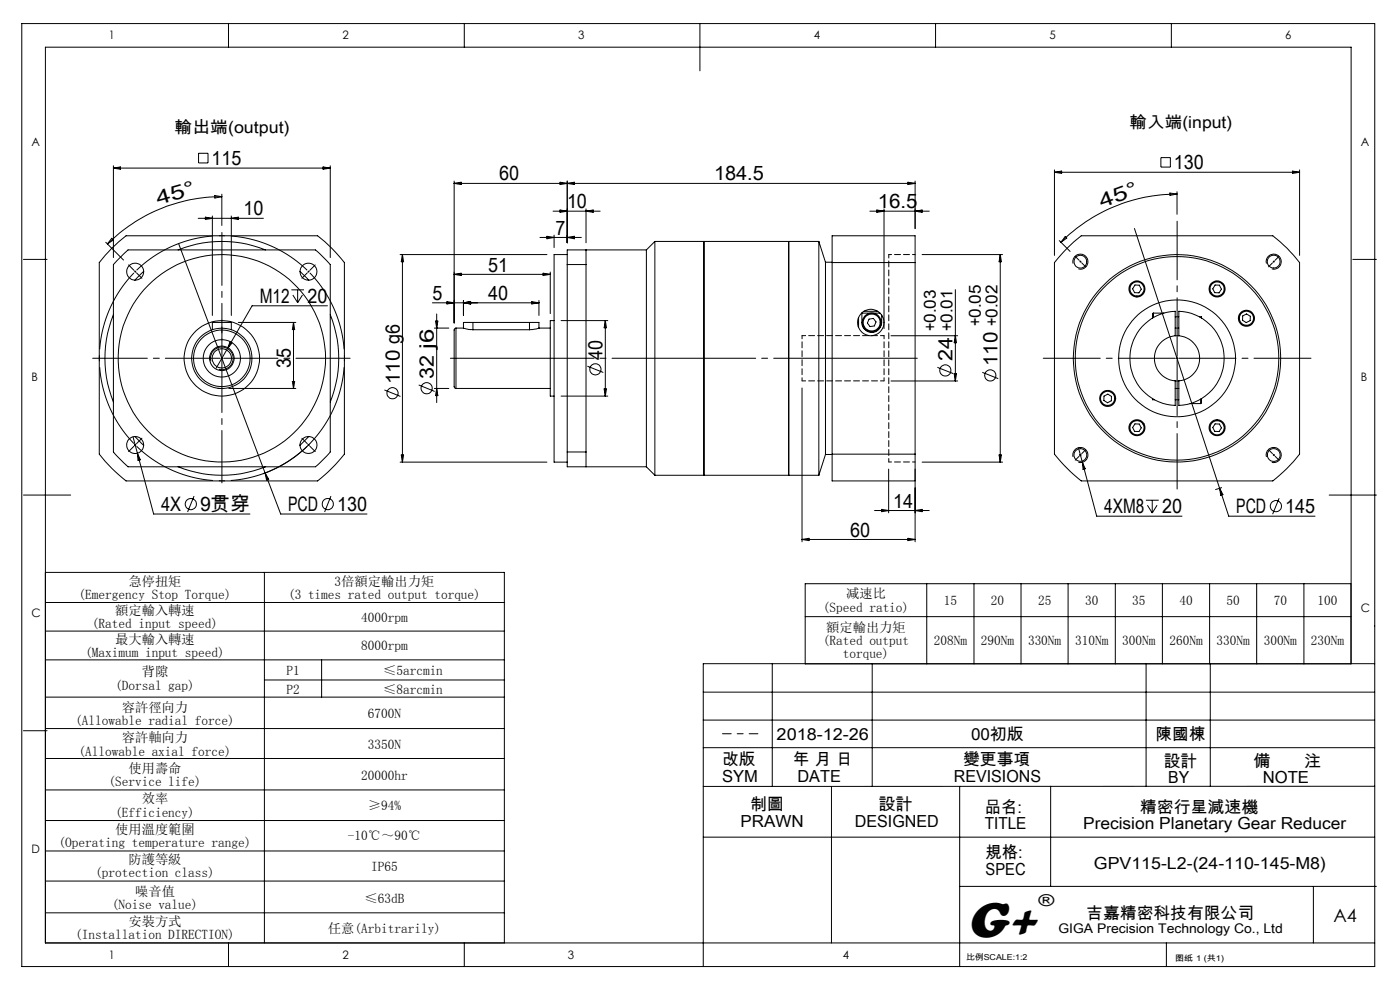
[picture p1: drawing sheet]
<svg xmlns="http://www.w3.org/2000/svg" width="297mm" height="210mm" viewBox="0 0 297 210" stroke-linecap="round" stroke-linejoin="round" font-family="sans-serif">
<g fill="none" stroke="#000" stroke-width=".21">
<path d="M4.6 5h287v200h-287zM48.5 5v5M98.5 5v5M148.5 5v10M198.5 5v5M248.5 5v5M24.1 35.2v19.4M24.1 35.7h46M24.1 35.7l1.4-.3v.5zM42.1 32.5h2v2.1h-2zM68.5 35.4l1.6 .3-1.6 .2zM70.1 35.2v19.4"/>
<path d="M96.3 38.4v30.1M96.3 38.9h97.8M96.3 38.9l1.5-.2v.4zM118.8 38.7l3 .4v-.4l-3 .4zM120.3 38.4v13.1M192.6 38.7l1.5 .2-1.5 .2zM194.1 38.4v10.1M223.7 36v18.2M223.7 36.5h52M223.7 36.5l1.5-.2v.5zM246.3 33.4h2v2h-2zM274.2 36.3l1.5 .2-1.5 .3z"/>
<path d="M275.7 36v18.2M5 55h5M22.4 51.4l3.8 3.8M23.7 52.7l3-2.7h40.7a32.5 32.5 0 0 1 5.7 5.7v40.6a36 36 0 0 1-5.7 5.7h-40.7a32.5 32.5 0 0 1-5.6-5.7v-40.6zM23.7 50.5l.4 .4-1.3 .8zM25.6 54.5l1.6-1.5h39.7l2.4 2.3 .8 .8v39.8l-2.3 2.4-.9 .7h-39.7l-2.4-2.3-.7-.8v-39.8zM30.5 57.6l-1.9 1.8M37.8 53a24.8 24.8 0 0 1 18.5 0M37.9 51.7l18.3 48.6M42.1 46.3h13.8M43.6 46.1l1.4 .2-1.4 .3zM45 45.8v21.1"/>
<path d="M45.5 41.5l1.6 .2-1.5 .3zM47.1 41.7a34.5 34.5 0 0 0-24.3 10M47.1 41.2v6.6M49.1 45.8v21.1M49.1 46.3l1.5-.2v.5zM63.6 57.6l1.9 1.8M84.9 54h31.1M85.4 54l.2 1.5h-.5zM85.4 54v44M96.3 58.2l1.5-.2v.4zM96.3 58.2h20.4M114.5 50.4h8.8"/>
<path d="M115.2 58l1.5 .2-1.5 .2zM116 50.1l1.5 .3-1.5 .3zM116.7 57.7v8.8M117.3 44.8h10M117.5 49.9v2.6M118.8 44.5l1.5 .3-1.5 .2zM120.3 54h-2.8v44h2.8M120.3 56.1v39.8M120.3 56.1h4M120.3 50.4l1.5-.3v.6zM124.3 53v3.1M124.3 56.1v39.8"/>
<path d="M124.3 44.3v7.2M124.3 44.8l1.5-.3v.5zM137.1 53v46M137.1 53h-16.8v3.1M138.9 51.2v49.6M138.9 51.2h34.8M138.9 51.2l-1.8 1.8M149.3 51.2v49.6M167.3 51.2v49.6zM173.7 51.2v49.6M173.7 51.2l1.4 4.4M175.1 55.6v40.8"/>
<path d="M175.1 55.6h1.4M176.5 55.7v-5.7h17.6v5.7M176.5 55.7h17.6M176.5 55.7v40.6M184.5 44.8h12.6M186 44.5l1.5 .3-1.5 .2zM187.5 44.3v25.4M194.1 44.8l1.5-.3v.5zM194.1 55.7v40.6M195.6 54h17.1M212.2 54v44M212.2 54l.2 1.5h-.5z"/>
<path d="M224.7 51l2.3 2.3M226 50.2l.3 .3-1.2 .9zM226.4 52.7l3-2.7h40.6a29.5 29.5 0 0 1 5.7 5.7v40.6a32.5 32.5 0 0 1-5.7 5.7h-40.6a36 36 0 0 1-5.7-5.7v-40.6zM227.6 55.9a1.59 1.59 0 0 1 1.4-2 1.59 1.59 0 0 1 1.8 1.7 1.59 1.59 0 0 1-2 1.4M240.7 48.5l18 55.1M248.2 40.9l1.5 .3-1.5 .2zM249.7 41.2a35 35 0 0 0-24.6 10.2M249.7 40.7v4.8M268.7 55.9a1.58 1.58 0 0 1 1.4-2 1.58 1.58 0 0 1 1.7 1.7 1.58 1.58 0 0 1-2 1.4M287 55h5M24.1 66.7a24.8 24.8 0 0 0 0 18.6M44.7 76.7a2.41 2.41 0 0 1 2.1-3.1 2.41 2.41 0 0 1 2.7 2.6 2.41 2.41 0 0 1-3.1 2.1"/>
<path d="M45 69.9v-1.5h4.1v1.5M48.8 72.5l.4 .3-.9 1.1zM50.6 68.4h12.2M61.8 61.5h2.7M62.1 62.6l1 1.6M62.3 68.4v14M62.3 68.4l.2 1.5h-.5zM63.1 61.5v2.7M64.2 62.6l-1.1 1.6M69.5 64.9h-16l-7.6 13.2M70.1 66.7a24.8 24.8 0 0 1 0 18.6M91.7 64.2h22.6"/>
<path d="M92.1 69.6h3.1M92.4 68.1h.5l-.3 1.5zM92.6 66.6v18.8M94.8 64l1.5 .2-1.5 .3zM96.7 69.6l-.4 .3v12.2l.4 .3M96.7 69.6v12.8M98.3 63.7v3.2M98.3 64.2l1.5-.2v.5zM98.4 69.6l1.9 .3M100.3 68.4h-2v1.2h-1.6M100.3 68.4h12M100.3 69.9h12"/>
<path d="M100.3 68.4v1.5M112.3 68.4h2v1.2h2.4M112.3 68.4v1.5M112.8 64l1.5 .2-1.5 .3zM114.3 69.6l-2 .3M114.3 63.7v3.2M117.5 68h-.8v16h.8M119 68h9.9M124.6 77.7l3.4 1.3M128.4 68v16M128.4 68l.3 1.5h-.5zM182.1 69.2h.1"/>
<path d="M182.1 67.4v2.1M183.3 66h2.9M184.4 67.7l.9-.2 .5 .8-.3 .8-.9 .2-.6-.8zM186.7 66.4h-3.9v.8a3.9 3.9 0 0 0 .5 2.5 2.17 2.17 0 0 0 2.7 .5 2.17 2.17 0 0 0 1-2.4v-1M189 71.2h14.2M198.9 77.9l3.3 1.4M202.4 79.3h.5l-.2 1.5zM202.7 61.4v19.4M202.7 71.2l.2 1.5h-.5zM208.4 79l3.4 1.3M240.8 60.5h.9l.4 .8-.5 .8h-.9l-.4-.8zM244.7 66.4l-.2 .1v1"/>
<path d="M244.7 66.4v.9M244.7 66.4h2.2M249.3 71.2v-5.2a10 10 0 0 0-9.6 10 10 10 0 0 0 9.6 10v-5.2M249.3 71.2a4.8 4.8 0 0 0-4.4 4.8 4.8 4.8 0 0 0 4.4 4.8M249.3 71.2h.8M249.3 69.6h.8M249.3 67.2h.8M250.1 71.2a4.8 4.8 0 0 1 4.4 4.8 4.8 4.8 0 0 1-4.4 4.8M250.1 71.2v-5.2a10 10 0 0 1 9.6 10 10 10 0 0 1-9.6 10v-5.2M254.5 67.2h.4v.3M257.8 60.5h.9l.4 .8-.5 .8h-.9l-.4-.8zM263.6 67l.8-.4 .9 .5-.1 .9-.8 .4-.8-.5z"/>
<path d="M28.2 92.7l.9 3.4M28.5 94.3l.3 .2M28.6 92.6l1.9 1.9M28.8 94.3l-.3 .2M29.1 96.1l3.5 12.9h20.4M29.1 96.1l.7 1.4-.5 .1zM37.8 99a24.8 24.8 0 0 0 18.5 0M46.2 82.4h.9M48.5 82.4h14.3M62 80.9h.5l-.2 1.5zM65.5 92.6l-1.9 1.9M65.8 94a25.7 25.7 0 0 1-10 6.5"/>
<path d="M81.6 82.7l3.3 1.4M84.9 98h31.1M85.1 96.5h.5l-.2 1.5zM88.8 81.7l3.4 1.3M92.1 82.4h3.1M92.6 82.4l.3 1.5h-.5zM96.7 82.4h20M119 84h9.9M120.3 95.9v3.1h16.8M120.3 95.9h4M124.3 95.9v3.1M128.2 82.5h.5l-.3 1.5z"/>
<path d="M137.1 99l1.8 1.8M170.1 82.3v32.6M175.1 96.4l-1.4 4.4M175.1 96.4h1.4M176.5 96.3v5.7h17.6v-5.7M176.5 96.3h17.6M188.5 99.5v9.3M189 80.8h14.2M194.1 99.5v15.4M195.6 98h17.1M211.9 96.5h.5l-.2 1.5zM227.6 96.9a1.6 1.6 0 0 1 1.5-2 1.6 1.6 0 0 1 1.7 1.8 1.6 1.6 0 0 1-2 1.4"/>
<path d="M228.8 95l.8 3.1M229.1 96.4l.2 .3M229.3 96.4l-.2 .3M229.6 98.1l3.1 11.4h18.1M229.6 98.1l.6 1.3-.4 .2zM234.2 84l.8-.4 .8 .5v.9l-.9 .4-.7-.5zM240.8 89.9h.9l.4 .9-.5 .7h-.9l-.4-.8zM244.5 84.6v.2h.4M249.3 80.8h.8M249.3 82.4h.8M249.3 84.8h.8M252.5 85.6h2.2"/>
<path d="M254.7 84.7v.9M254.9 84.6v.9l-.2 .1M257.8 89.9h.9l.4 .9-.5 .7h-.9l-.4-.8zM268.7 96.9a1.59 1.59 0 0 1 1.4-2 1.59 1.59 0 0 1 1.7 1.8 1.59 1.59 0 0 1-2 1.4M5 105h10M41.2 105.2l-1.4 3.4M56.2 100.3l3.3 8.7h18.4M56.2 100.3l.8 1.4-.4 .1zM70.2 105.2l-1.3 3.4M138.9 100.8h34.8M170.1 114.4h24M170.1 114.4l1.5-.2v.5z"/>
<path d="M185.5 108.3h11.6M187 108l1.5 .3-1.5 .2zM192.6 114.2l1.5 .2-1.5 .3zM194.1 108.3l1.5-.3v.5zM243.1 106.1h2.7M243.4 107.2l1 1.6M244.4 106.1v2.7M245.5 107.2l-1.1 1.6M258.7 103.6l2 5.9h18.3M258.7 103.6l.7 1.3-.4 .2zM259.2 103.4l-1.4 .4M271.4 105.7l-1.4 3.4"/>
<path d="M282 105h10M9.6 127.8h97.4M9.6 133.9h97.4M9.6 140h97.4M9.6 121.4h97.4v78.6M56.1 121.4v78.6M68.2 140v7.9M170.8 130.8h115.8M196.6 123.8v17M206.6 123.8v17M216.6 123.8v17M226.6 123.8v17"/>
<path d="M236.6 123.8v17M246.6 123.8v17M256.6 123.8v17M266.6 123.8v17M276.6 123.8v17M5 155h5M9.6 147.9h97.4M9.6 154.5h97.4M56.1 144.2h50.9M149.2 152.7h142.4M149.2 146.8h142.4M149.2 158.6h142.4"/>
<path d="M163.8 140.8v26M170.8 140.8v-17h115.8v17M185 140.8v26M243.1 140.8v26M256.8 140.8v26M286.6 140.8v-130.8h-277v190h282M291.6 140.8h-142.4v64.2M9.6 160.9h97.4M9.6 167.6h97.4M9.6 174.1h97.4M149.2 177.6h142.4M176.4 166.8v33.2"/>
<path d="M203.6 166.8v38.2M222.9 166.8v21.2M291.6 166.8h-142.4M9.6 180.5h97.4M9.6 186.9h97.4M9.6 193.6h97.4M203.6 188h88.4M278.6 188v12M48.5 200v5M98.5 200v5M247.4 200v5"/>
<circle cx="28.7" cy="57.6" r="1.8"/>
<circle cx="65.5" cy="57.6" r="1.8"/>
<circle cx="229.2" cy="55.5" r="1.35"/>
<circle cx="270.2" cy="55.5" r="1.36"/>
<circle cx="47" cy="76" r="4"/>
<circle cx="47.1" cy="76" r="6.4"/>
<circle cx="47.1" cy="76" r="8"/>
<circle cx="47.1" cy="76" r="6"/>
<circle cx="47.1" cy="76" r="2.04"/>
<circle cx="47.1" cy="76" r="2.6"/>
<circle cx="47.1" cy="76" r="22"/>
<circle cx="126.3" cy="78.3" r="1.19"/>
<circle cx="184.7" cy="68.4" r="2.8"/>
<circle cx="184.9" cy="68.4" r="2.01"/>
<circle cx="184.9" cy="68.4" r="1.79"/>
<circle cx="200.6" cy="78.6" r="1.19"/>
<circle cx="210.1" cy="79.6" r="1.19"/>
<circle cx="241.2" cy="61.3" r="1.49"/>
<circle cx="241.2" cy="61.3" r="1.71"/>
<circle cx="249.7" cy="76" r="22"/>
<circle cx="249.7" cy="76" r="21.6"/>
<circle cx="249.7" cy="76" r="12.4"/>
<circle cx="258.2" cy="61.3" r="1.5"/>
<circle cx="258.2" cy="61.3" r="1.71"/>
<circle cx="264.4" cy="67.5" r="1.49"/>
<circle cx="264.4" cy="67.5" r="1.71"/>
<circle cx="28.7" cy="94.4" r="1.8"/>
<circle cx="65.4" cy="94.4" r="1.8"/>
<circle cx="83.3" cy="83.4" r="1.18"/>
<circle cx="90.5" cy="82.3" r="1.18"/>
<circle cx="229.2" cy="96.5" r="1.35"/>
<circle cx="235" cy="84.5" r="1.49"/>
<circle cx="235" cy="84.5" r="1.7"/>
<circle cx="241.2" cy="90.7" r="1.7"/>
<circle cx="241.2" cy="90.7" r="1.5"/>
<circle cx="258.2" cy="90.7" r="1.7"/>
<circle cx="258.2" cy="90.7" r="1.49"/>
<circle cx="270.2" cy="96.5" r="1.36"/>
<circle cx="40.5" cy="106.9" r="1.18"/>
<circle cx="69.5" cy="106.9" r="1.19"/>
<circle cx="270.7" cy="107.4" r="1.18"/>
</g>
<path d="M28.7 57.6l-.2 .2M28.7 57.6l.1-.1M65.5 57.6l-.2-.1M65.5 57.6l.1 .2M229.2 55.5l-.1 .1M229.2 55.5l.2-.2M270.2 55.5l-.1-.2M270.2 55.5l.2 .1M65.5 94.4l.1-.2M65.5 94.4l-.2 .1M270.2 96.5l.2-.1M270.2 96.5l-.1 .1" fill="none" stroke="#000" stroke-width=".21" stroke-dasharray="30.5 1.3 1.3 1.3" stroke-linecap="butt"/>
<path d="M28.4 57.9a26 26 0 0 0 0 36.2M65.2 57.3a26 26 0 0 0-36.2 0M29 94.7a26 26 0 0 0 36.2 0M65.7 94.1a26 26 0 0 0 0-36.2" fill="none" stroke="#000" stroke-width=".21" stroke-dasharray="30.5 1.3 1.3 1.3" stroke-dashoffset="12.4" stroke-linecap="butt"/>
<path d="M94.7 76h100.8" fill="none" stroke="#000" stroke-width=".21" stroke-dasharray="30.5 1.3 1.3 1.3" stroke-dashoffset="-.9"/>
<path d="M47.1 67.9v4.2" fill="none" stroke="#000" stroke-width=".21" stroke-dasharray="30.5 1.3 1.3 1.3" stroke-dashoffset="30.3"/>
<path d="M153.3 155.6h7.5" fill="none" stroke="#000" stroke-width=".21" stroke-dasharray="30.5 1.3 1.3 1.3" stroke-dashoffset="28.6"/>
<path d="M194.1 54h-5.6M188.5 98h5.6" fill="none" stroke="#000" stroke-width=".21" stroke-dasharray="1.3 .6" stroke-dashoffset=".7"/>
<path d="M170.1 80.8v-9.6M187.5 80.8v-9.6" fill="none" stroke="#000" stroke-width=".21" stroke-dasharray="1.3 .6" stroke-dashoffset=".6"/>
<path d="M187.5 71.2h-17.4M170.1 80.8h17.4M188.5 98v-44" fill="none" stroke="#000" stroke-width=".21" stroke-dasharray="1.3 .6" stroke-dashoffset=".5"/>
<g fill="none" stroke="#000" stroke-width=".21" stroke-dasharray="30.5 1.3 1.3 1.3">
<path d="M28.4 57.3l-1.1-1.1M28.7 57.6l-.2-.1M28.7 57.6l.1 .2M29 57.9l1.1 1.1M65.2 57.9l-1.2 1.1M65.5 57.6l.1-.1M65.5 57.6l-.2 .2M65.7 57.3l1.2-1.1M228.9 55.2l-.8-.8M229.2 55.5l-.1-.2M229.2 55.5l.2 .1M229.5 55.8l.8 .8"/>
<path d="M269.9 55.8l-.8 .8M270.2 55.5l.2-.2M270.2 55.5l-.1 .1M270.5 55.2l.8-.8M47.1 76v-.2M47.1 76h-.2M47.1 76v.2M47.1 76h.2M249.7 76v-.2M249.7 76h-.2M249.7 76v.2M249.7 76h.2"/>
<path d="M28.4 94.7l-1.1 1.1M29 94.1l1.1-1.1M65.2 94.1l-1.2-1.1M65.5 94.4l.1 .1M65.5 94.4l-.2-.2M65.7 94.7l1.2 1.1M228.9 96.8l-.8 .8M229.5 96.2l.8-.8M269.9 96.2l-.8-.8M270.2 96.5l.2 .1M270.2 96.5l-.1-.1M270.5 96.8l.8 .8"/>
</g>
<path d="M249.7 75.6v-28.7" fill="none" stroke="#000" stroke-width=".21" stroke-dasharray="30.5 1.3 1.3 1.3" stroke-dashoffset="18.1"/>
<path d="M249.3 76h-28M250.1 76h28" fill="none" stroke="#000" stroke-width=".21" stroke-dasharray="30.5 1.3 1.3 1.3" stroke-dashoffset="18.4"/>
<path d="M249.7 76.4v27.3" fill="none" stroke="#000" stroke-width=".21" stroke-dasharray="30.5 1.3 1.3 1.3" stroke-dashoffset="18.7"/>
<path d="M47.1 75.6v-26.3" fill="none" stroke="#000" stroke-width=".21" stroke-dasharray="30.5 1.3 1.3 1.3" stroke-dashoffset="19.2"/>
<path d="M46.7 76h-27" fill="none" stroke="#000" stroke-width=".21" stroke-dasharray="30.5 1.3 1.3 1.3" stroke-dashoffset="18.9"/>
<path d="M47.1 76.4v26" fill="none" stroke="#000" stroke-width=".21" stroke-dasharray="30.5 1.3 1.3 1.3" stroke-dashoffset="19.4"/>
<path d="M47.5 76h26.8" fill="none" stroke="#000" stroke-width=".21" stroke-dasharray="30.5 1.3 1.3 1.3" stroke-dashoffset="19"/>
<text font-size="11" x="205.1" y="198.7">G+</text>
<g font-size="4.2">
<text x="44.9" y="35">115</text>
<text x="249" y="35.9">130</text>
<text x="105.9" y="38.3">60</text>
<text x="151.5" y="38.3">184.5</text>
<text x="33.5" y="43.6" transform="rotate(-16 33.5 43.6)">4 5 °</text>
<text x="51.7" y="45.7">10</text>
<text x="120.3" y="44.2">10</text>
<text x="186.2" y="44.2">16.5</text>
<text x="233.7" y="44.1" transform="rotate(-20 233.7 44.1)">4 5 °</text>
<text x="117.9" y="49.8">7</text>
<text x="103.5" y="57.6">51</text>
<text x="55.1" y="64.3">M12</text>
<text x="65.2" y="64.3">20</text>
<text x="91.7" y="63.6">5</text>
<text x="103.5" y="63.6">40</text>
<text x="127.8" y="76.4" transform="rotate(-90 127.8 76.4)">40</text>
<text x="202.1" y="76.6" transform="rotate(-90 202.1 76.6)">24</text>
<text x="211.6" y="77.7" transform="rotate(-90 211.6 77.7)">110</text>
<text x="61.7" y="78.1" transform="rotate(-90 61.7 78.1)">35</text>
<text x="84.8" y="81.4" transform="rotate(-90 84.8 81.4)">110 g6</text>
<text x="92.1" y="80.4" transform="rotate(-90 92.1 80.4)">32 j6</text>
<text x="189.5" y="107.7">14</text>
<text x="34.2" y="108.4">4X</text>
<text x="42.5" y="108.4">9贯穿</text>
<text x="61.1" y="108.4">PCD</text>
<text x="71.5" y="108.4">130</text>
<text x="180.4" y="113.8">60</text>
<text x="234.3" y="108.9">4XM8</text>
<text x="246.5" y="108.9">20</text>
<text x="262.3" y="108.9">PCD</text>
<text x="272.6" y="108.9">145</text>
</g>
<text font-size="3.9" x="282.9" y="195.5">A4</text>
<g font-size="3.5">
<text x="37" y="28.3">輸出端(output)</text>
<text x="239.6" y="27.2">輸入端(input)</text>
<text x="198.6" y="70.3" transform="rotate(-90 198.6 70.3)">+0.03</text>
<text x="202.1" y="70.3" transform="rotate(-90 202.1 70.3)">+0.01</text>
<text x="208.1" y="69.2" transform="rotate(-90 208.1 69.2)">+0.05</text>
<text x="211.6" y="69.2" transform="rotate(-90 211.6 69.2)">+0.02</text>
<text x="164.8" y="157">2018-12-26</text>
<text x="206" y="157">00初版</text>
<text x="245.2" y="157">陳國棟</text>
<text x="153.2" y="162.3">改版</text>
<text x="153.2" y="165.8">SYM</text>
<text x="168.2" y="162.3">年 月 日</text>
<text x="169.2" y="165.8">DATE</text>
<text x="202.4" y="165.8">REVISIONS</text>
<text x="204.3" y="162.3">變更事項</text>
<text x="246.9" y="162.6">設計</text>
<text x="247.9" y="166.1">BY</text>
<text x="265.9" y="162.6">備</text>
<text x="267.9" y="166.1">NOTE</text>
<text x="276.6" y="162.6">注</text>
<text x="159.1" y="171.9">制圖</text>
<text x="186.4" y="171.9">設計</text>
<text x="208.9" y="172.4">品名:</text>
<text x="241.8" y="172.4">精密行星減速機</text>
<text x="157.1" y="175.4">PRAWN</text>
<text x="181.3" y="175.4">DESIGNED</text>
<text x="208.9" y="175.9">TITLE</text>
<text x="229.8" y="175.9">Precision Planetary Gear Reducer</text>
<text x="209.1" y="182.1">規格:</text>
<text x="209.1" y="185.6">SPEC</text>
<text x="232.1" y="184.4">GPV115-L2-(24-110-145-M8)</text>
<text x="220.3" y="192.2">®</text>
<text x="230.5" y="194.8">吉嘉精密科技有限公司</text>
</g>
<g font-size="2.8">
<text x="27.2" y="124.2">急停扭矩</text>
<text x="71" y="124.2">3倍額定輸出力矩</text>
<text x="16.7" y="127">(Emergency Stop Torque)</text>
<text x="24.4" y="130.4">額定輸入轉速</text>
<text x="61.1" y="127">(3 times rated output torque)</text>
<text x="76.6" y="131.8">4000rpm</text>
<text x="174.6" y="129.7">(Speed ratio)</text>
<text x="179.5" y="126.9">减速比</text>
<text x="200.2" y="128.3">15</text>
<text x="210.2" y="128.3">20</text>
<text x="220.2" y="128.3">25</text>
<text x="230.2" y="128.3">30</text>
<text x="240.2" y="128.3">35</text>
<text x="250.2" y="128.3">40</text>
<text x="260.2" y="128.3">50</text>
<text x="270.2" y="128.3">70</text>
<text x="279.5" y="128.3">100</text>
<text x="19.5" y="133.3">(Rated input speed)</text>
<text x="24.4" y="136.5">最大輸入轉速</text>
<text x="76.6" y="137.9">8000rpm</text>
<text x="174.5" y="136.8">(Rated output</text>
<text x="175.3" y="134">額定輸出力矩</text>
<text x="198.1" y="136.8">208Nm</text>
<text x="208.1" y="136.8">290Nm</text>
<text x="218.1" y="136.8">330Nm</text>
<text x="228.1" y="136.8">310Nm</text>
<text x="238.1" y="136.8">300Nm</text>
<text x="248.1" y="136.8">260Nm</text>
<text x="258.1" y="136.8">330Nm</text>
<text x="268.1" y="136.8">300Nm</text>
<text x="278.1" y="136.8">230Nm</text>
<text x="18.1" y="139.3">(Maximum input speed)</text>
<text x="30.1" y="143.5">背隙</text>
<text x="60.8" y="143.1">P1</text>
<text x="81.3" y="143.1">≤5arcmin</text>
<text x="178.8" y="139.6">torque)</text>
<text x="24.4" y="146.3">(Dorsal gap)</text>
<text x="60.8" y="147.2">P2</text>
<text x="81.3" y="147.2">≤8arcmin</text>
<text x="16" y="153.8">(Allowable radial force)</text>
<text x="25.8" y="151">容許徑向力</text>
<text x="78" y="152.4">6700N</text>
<text x="16.7" y="160.3">(Allowable axial force)</text>
<text x="25.8" y="157.5">容許軸向力</text>
<text x="78" y="158.9">3350N</text>
<text x="23" y="166.8">(Service life)</text>
<text x="27.2" y="164">使用壽命</text>
<text x="76.6" y="165.4">20000hr</text>
<text x="24.4" y="173.2">(Efficiency)</text>
<text x="30.1" y="170.4">效率</text>
<text x="78" y="171.8">≥94%</text>
<text x="12.4" y="179.7">(Operating temperature range)</text>
<text x="24.4" y="176.9">使用溫度範圍</text>
<text x="73.8" y="178.3">-10℃～90℃</text>
<text x="27.2" y="183.3">防護等級</text>
<text x="78.7" y="184.7">IP65</text>
<text x="20.2" y="186.1">(protection class)</text>
<text x="28.7" y="190">噪音值</text>
<text x="77.3" y="191.4">≤63dB</text>
<text x="23.7" y="192.9">(Noise value)</text>
<text x="27.2" y="196.4">安裝方式</text>
<text x="69.6" y="197.8">任意(Arbitrarily)</text>
<text x="224.5" y="197.8">GIGA Precision Technology Co., Ltd</text>
<text x="16" y="199.2">(Installation DIRECTION)</text>
</g>
<g font-size="2.5">
<text x="23.1" y="8.4">1</text>
<text x="72.7" y="8.4">2</text>
<text x="122.7" y="8.4">3</text>
<text x="172.7" y="8.4">4</text>
<text x="222.7" y="8.4">5</text>
<text x="272.7" y="8.4">6</text>
<text x="6.7" y="30.9">A</text>
<text x="288.7" y="30.9">A</text>
<text x="6.7" y="80.9">B</text>
<text x="288.7" y="80.9">B</text>
<text x="6.7" y="130.9">C</text>
<text x="288.7" y="129.9">C</text>
<text x="6.7" y="180.9">D</text>
<text x="23.1" y="203.4">1</text>
<text x="72.7" y="203.4">2</text>
<text x="120.5" y="203.4">3</text>
<text x="178.8" y="203.4">4</text>
</g>
<g font-size="1.7">
<text x="204.9" y="203.7">比例SCALE:1:2</text>
<text x="249.3" y="203.8">图纸 1 (共1)</text>
</g>
</svg>
